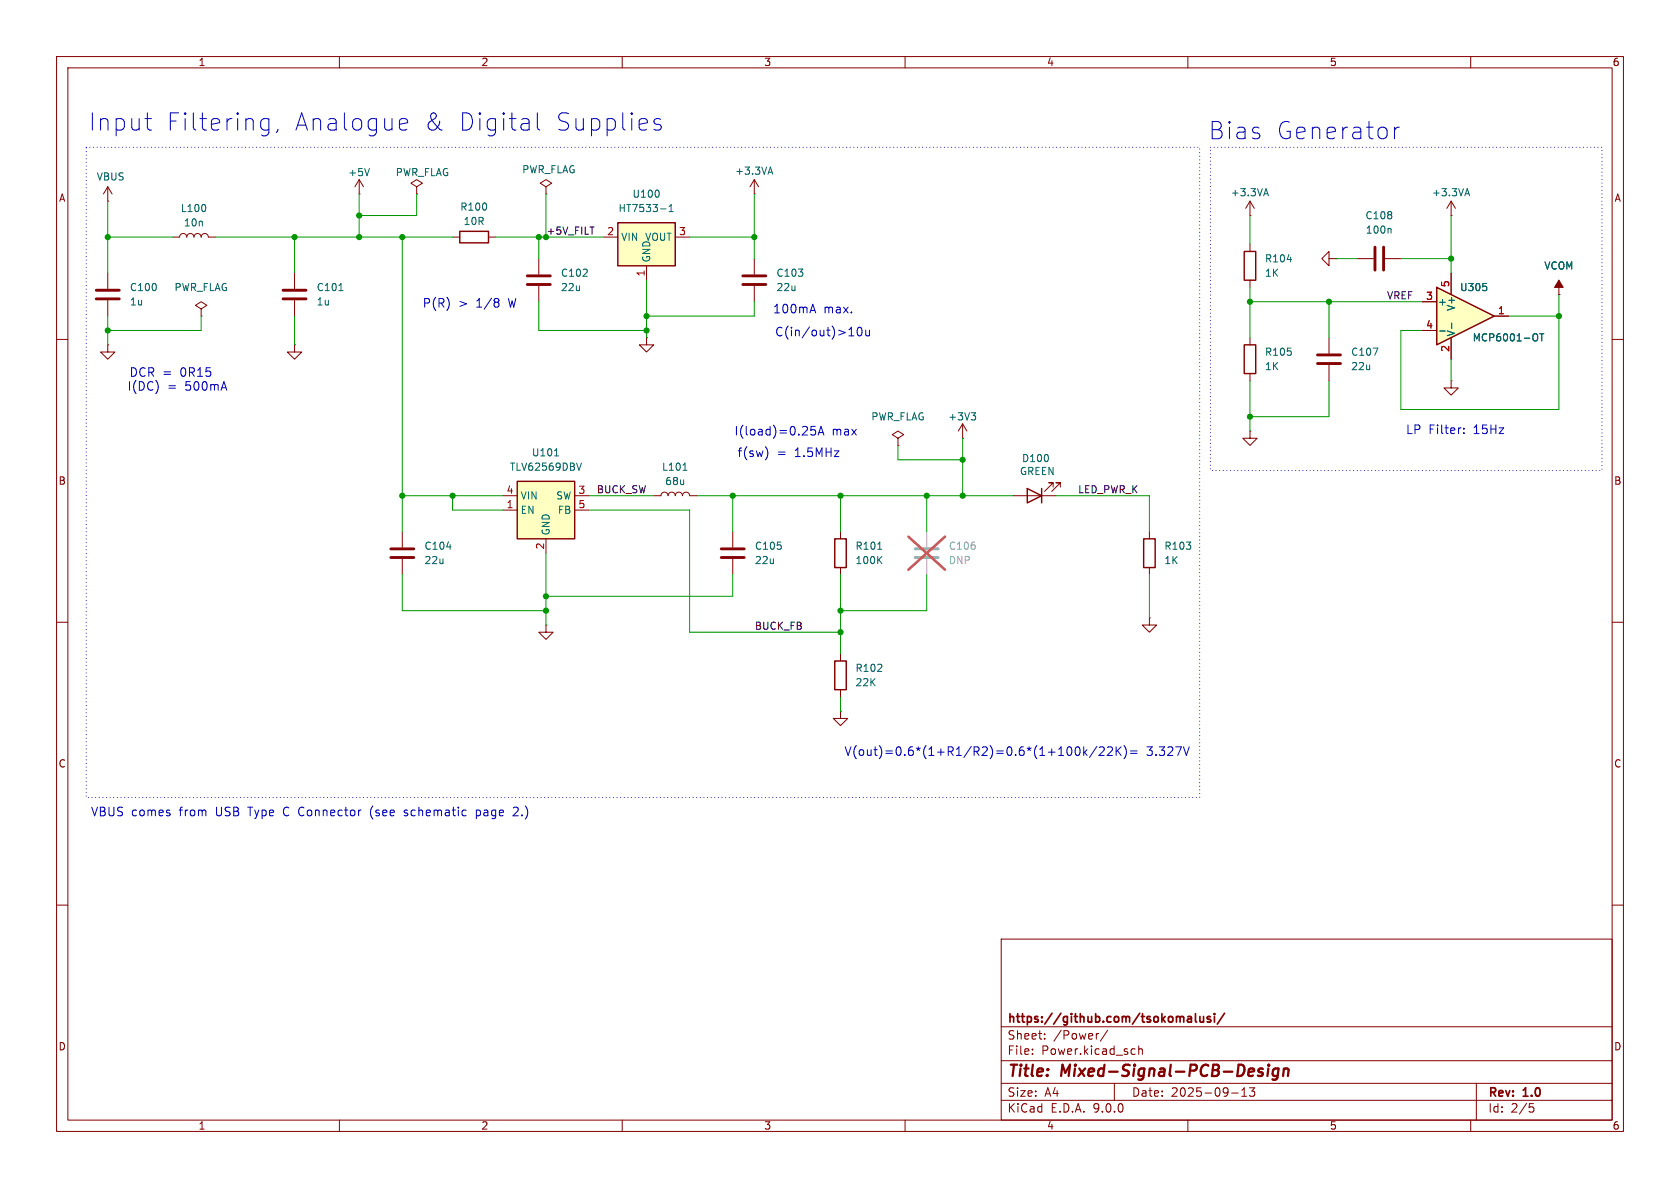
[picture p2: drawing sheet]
<svg xmlns="http://www.w3.org/2000/svg" width="297mm" height="210mm" viewBox="0 0 297 210" stroke-linecap="round" stroke-linejoin="round" font-family="sans-serif">
<g fill="none" stroke="#840000" stroke-width=".18">
<path d="M10 10h277v190h-277zM12 12h273v186h-273zM60 10v2M110 10v2M160 10v2M210 10v2M260 10v2M10 60h2M170.2 77.5h.1M170.2 74.9l-.8 1.3M170.2 74.9l.7 1.3M170.2 74.9v2.6"/>
<path d="M285 60h2M179.1 87.6h7.6M186.2 86.1v-.8h-.8h.8l-1.5 1.6M187.5 86.1v-.8h-.8h.8l-1.6 1.6M203.2 94v1.3M10 110h2M96.5 110.5v1.3h1.3l-1.3 1.2-1.3-1.2h1.3M96.5 110.5h.1M203.2 109.2v1.3h1.3l-1.3 1.3-1.3-1.3h1.3M203.2 109.2h.1M203.2 100.3v1.3M285 110h2"/>
<path d="M148.6 125.7v1.3h1.3l-1.3 1.3-1.3-1.3h1.3M148.6 125.7h.1M10 160h2M177 166h108v32h-108zM285 160h2M60 198v2M110 198v2M160 198v2M177 194.5h108M177 191.5h108M177 187.5h108M177 181.5h108"/>
<path d="M182.5 186.3v.1M182.5 185.5v.1M184.7 183.6v.1M184.7 182.8v.1M194.2 182.7l-.2 .1M195.8 182.1l-1.3 2M197 191.5v3M200.2 185.4l.5 .1M200.7 186.3l-.5 .1M201.3 185.5l.2-.1 .4 .1 .1 .9M201.3 184.9v1.5M210 198v2"/>
<path d="M217.7 193.2h1.2M219.5 193.8h.9M219.5 192.7l.5-.4v1.5M221.8 192.3l-.5 .6 .4 .1v.7l-.2 .1h-.4l-.2-.1M260 198v2M261 191.5v6.5M270.4 195.1h.7M270.5 195.7h.4l.3 .3-.2 .5-.5 .1"/>
</g>
<path d="M222.7 189.5l.5 .1v.3l-.3 .3h-.4M222.8 188.9l.5 .1M224.2 188.9l-.1 1.3M224.3 188.2v.2M224.3 188.2l-.1 .1 .1 .1M224.3 188.2l.1 .1-.1 .1M226 189a.66 .66 0 0 0-1 .3v.5l.1 .3 .2 .1 .6-.1M226 188.9l-.2 1.6a.6 .6 0 0 1-.9 .3M227 189.1a.49 .49 0 0 1 .8 .1l-.1 1M227 188.9l-.2 1.3" fill="none" stroke="#840000" stroke-width=".4"/>
<path d="M210.1 179.7h.3l.2 .2v.8M211.3 179.2v1.3l.3 .2M212.1 179.7l.1 .9 .4 .1 .2-.2M212.8 179.7v1M214 179.8l-.4-.1-.2 .2 .1 .2 .5 .2v.3h-.6M214.7 179.2v.1M214.7 179.7v1M216.5 179.1l-1.3 1.9M210.6 180.6l-.5 .1M210.6 180l-.5 .1" fill="none" stroke="#840000" stroke-width=".3"/>
<path d="M171.7 73h.8l-.4 .5M172.2 73.5l.3 .2v.3l-.3 .2" fill="none" stroke="#006464" stroke-width=".18"/>
<path d="M181.6 86.4l2.5 1.2-2.5 1.3zM184.1 86.4v2.5M202.2 95.3h2v5h-2z" fill="none" stroke="#840000" stroke-width=".25"/>
<path d="M91.4 85.1h10.2v10.2h-10.2z" fill="#ffffc2"/>
<path d="M91.4 85.1h10.2v10.2h-10.2z" fill="none" stroke="#840000" stroke-width=".25"/>
<path d="M73.7 33l1-.6-1-.6-1.1 .6 1.1 .6v1.3M73.7 34.3h.1M88.9 87.6h2.5M88.9 90.2h2.5M96.5 95.3v2.5M101.6 87.6h2.5M101.6 90.2h2.5" fill="none" stroke="#840000" stroke-width=".18"/>
<path d="M98 80.6h.8M102.8 81.9l-.4 1.2" fill="none" stroke="#006464" stroke-width=".18"/>
<path d="M254 50.8l10.2 5.1-10.2 5.1z" fill="#ffffc2"/>
<path d="M254 50.8l10.2 5.1-10.2 5.1zM147.6 95.3h2v5h-2z" fill="none" stroke="#840000" stroke-width=".25"/>
<g fill="none" stroke="#840000" stroke-width=".18">
<path d="M19 35.6h.1M19 33l-.7 1.3M19 33l.8 1.3M19 33v2.6M96.5 33l1-.6-1-.6-1 .6 1 .6v1.3M96.5 34.3h.1M133.3 34.3h.1M133.3 31.8v2.5M133.3 31.8l-.7 1.2M133.3 31.8l.8 1.2M221 38.1h.1M221 35.6l-.8 1.2"/>
<path d="M221 35.6l.7 1.2M221 35.6v2.5M256.5 38.1h.1M256.5 35.6v2.5M256.5 35.6l-.7 1.2M256.5 35.6l.8 1.2M35.6 54.6l1-.6-1-.7-1.1 .7 1.1 .6v1.3M35.6 55.9h.1M114.3 59.7v1.3h1.3l-1.3 1.2-1.3-1.2h1.3M114.3 59.7h.1M133.3 45.7v2.8M133.3 50.5v2.8"/>
<path d="M234.9 45.7v-1.2l-1.2 1.2 1.2 1.3v-1.3h1.3M234.9 59.7v2.8M236.2 45.7h.1M240 45.7h2.8M244.9 45.7h2.7M251.5 53.3h2.5M251.5 58.4h2.5M256.5 48.3v3.8M256.5 59.7v3.8M264.2 55.9h2.5M275.6 52.1h.1M275.6 49.5v2.6"/>
<path d="M158.7 77.5l1.1-.7-1.1-.6-1 .6 1 .7v1.2M158.7 78.7h.1M234.9 64.5v2.8M256.5 67.3v1.3h1.3l-1.3 1.3-1.2-1.3h1.2M256.5 67.3h.1M115.6 87.6h1.2a.64 .64 0 0 1 .7-.6 .64 .64 0 0 1 .6 .6 .64 .64 0 0 1 .6-.6 .64 .64 0 0 1 .7 .6 .64 .64 0 0 1 .6-.6 .64 .64 0 0 1 .6 .6 .64 .64 0 0 1 .7-.6 .64 .64 0 0 1 .6 .6h1.3M129.5 94v2.8M129.5 98.8v2.8M148.6 94v1.3M148.6 100.3v1.3"/>
</g>
<g fill="none" stroke="#006464" stroke-width=".18">
<path d="M135.9 30.4h.6M136.2 29.5l.4 1.3M223.5 34.3h.6M223.8 33.3l.4 1.3M259.1 34.3h.6M259.4 33.3l.4 1.3M245.7 40.4l.2 .2v.6M254.5 58.5h1M256.6 57.1v1M262.8 50.7v.6M271.7 59.1a.9 .9 0 0 1 0 1.1M272.2 59h.7"/>
<path d="M272.6 59v1.3M242.7 61.5h.9l-.6 1.3M120.7 83.1h.8M155.2 97.1h.7M155.4 98.9l.5 .7M155.9 98.4l-.7 .7"/>
</g>
<path d="M275.6 49.5l.8 1.3h-1.6z" fill="#840000" stroke="#840000" stroke-width=".18"/>
<path d="M131.3 48.8h4.1M131.3 50.3h4.1M243.1 43.7v4.1M244.6 43.7v4.1M232.9 62.7h4.1M232.9 64.3h4.1M127.5 97h4.1M127.5 98.6h4.1" fill="none" stroke="#840000" stroke-width=".51"/>
<path d="M109.2 39.4h10.2v7.6h-10.2z" fill="#ffffc2"/>
<path d="M109.2 39.4h10.2v7.6h-10.2zM81.3 40.9h5.1v2h-5.1zM220 44.5h2v5h-2zM220 61h2v5h-2zM147.6 116.8h2v5.1h-2z" fill="none" stroke="#840000" stroke-width=".25"/>
<g fill="none" stroke="#840000" stroke-width=".18">
<path d="M63.5 34.3h.1M63.5 31.8l-.8 1.2M63.5 31.8l.8 1.2M63.5 31.8v2.5M19 48.3v2.8M19 53.1v2.8M30.5 41.9h1.2a.64 .64 0 0 1 .7-.6 .64 .64 0 0 1 .6 .6 .64 .64 0 0 1 .7-.6 .64 .64 0 0 1 .6 .6 .64 .64 0 0 1 .6-.6 .64 .64 0 0 1 .7 .6 .64 .64 0 0 1 .6-.6 .64 .64 0 0 1 .6 .6h1.3M52.1 48.3v2.8M52.1 53.1v2.8M80 41.9h1.3M86.4 41.9h1.2M95.2 45.7v2.8"/>
<path d="M95.2 50.5v2.8M106.7 41.9h2.5M114.3 47v2.5M119.4 41.9h2.5M221 43.2v1.3M221 49.5v1.3M221 59.7v1.3M251.5 53.3h2.5M251.5 58.4h2.5M256.5 48.3v3.8M256.5 59.7v3.8M264.2 55.9h2.5"/>
<path d="M275.6 52.1h.1M19 61v1.2h1.3l-1.3 1.3-1.2-1.3h1.2M19 61h.1M52.1 61v1.2h1.2l-1.2 1.3-1.3-1.3h1.3M52.1 61h.1M221 76.2v1.3h1.2l-1.2 1.2-1.3-1.2h1.3M221 76.2h.1M221 66v1.3M71.1 94v2.8M71.1 98.8v2.8M148.6 115.6v1.2M148.6 121.9v1.3"/>
</g>
<g fill="none" stroke="#006464" stroke-width=".18">
<path d="M36.3 36.4v.8M65.3 29.8l-.4 1.3M116.5 33.8v.8M116.8 36.9h.9M118.3 37.4h.7M118.3 36.5l.4-.4v1.3M59.9 51.4h.7M227.6 45.9h.7M254.5 58.5h1M256.6 57.1v1M262.8 50.7v.6M271.7 59.1a.9 .9 0 0 1 0 1.1"/>
<path d="M272.2 59h.7M272.6 59v1.3M79 96.7h.8"/>
</g>
<path d="M17 51.3h4.1M17 52.8h4.1M50 51.3h4.1M50 52.8h4.1M93.2 48.8h4.1M93.2 50.3h4.1M69.1 97h4.1M69.1 98.6h4.1" fill="none" stroke="#840000" stroke-width=".51"/>
<path d="M161.8 97h4.1M161.8 98.6h4.1" fill="none" stroke="#a1a1a1" stroke-width=".51"/>
<path d="M163.8 94v2.8M163.8 98.8v2.8" fill="none" stroke="#a1a1a1" stroke-width=".18"/>
<path d="M160.6 94.9l6.5 5.8M167.1 94.9l-6.5 5.8" fill="none" stroke="#e65255" stroke-width=".46"/>
<path d="M104.3 40.1h.7" fill="none" stroke="#0f0f0f" stroke-width=".18"/>
<g fill="none" stroke="#009600" stroke-width=".18">
<path d="M19 35.6v12.7M63.5 34.3v7.6M73.7 34.3v3.8h-10.2M96.5 34.3v7.6M133.3 34.3v11.4M221 38.1v5.1M256.5 38.1v10.2M19 41.9h11.5M19 55.9v5.1M35.6 55.9v2.5h-16.6M38.1 41.9h41.9M52.1 41.9v6.4"/>
<path d="M52.1 55.9v5.1M71.1 41.9v52.1M87.6 41.9h19.1M95.2 41.9v3.8M95.2 53.3v5.1h19.1M114.3 49.5v10.2M121.9 41.9h11.4M133.3 53.3v2.6h-19M221 50.8v8.9M221 53.3h30.5M234.9 53.3v6.4M236.2 45.7h3.8"/>
<path d="M247.6 45.7h8.9M266.7 55.9h8.9M275.6 52.1v20.3h-28v-14h3.9M158.7 78.7v2.6h11.5M170.2 77.5v10.1M221 67.3v8.9M234.9 67.3v6.4h-13.9M256.5 63.5v3.8M71.1 87.6h17.8M80 87.6v2.6h8.9M96.5 97.8v12.7M104.1 87.6h11.5"/>
<path d="M104.1 90.2h17.8v21.6h26.7M123.2 87.6h55.9M129.5 87.6v6.4M148.6 87.6v6.4M163.8 87.6v6.4M186.7 87.6h16.5v6.4M71.1 101.6v6.4h25.4M129.5 101.6v3.8h-33M148.6 101.6v14M163.8 101.6v6.4h-15.2M203.2 101.6v7.6M148.6 123.2v2.5"/>
</g>
<g fill="none" stroke="#0000c2" stroke-width=".18">
<path d="M95 19.9v2.7l.1 .3 .3 .1M25.6 21h1.2M26.5 23h.3M46.7 21h.5l.3 .1M47.5 22.9l-.3 .1h-.5M47.5 21v2.4a.83 .83 0 0 1-1 .6M49.1 22.9l-.3 .5M71 21h.6l.3 .1 .2 .6-1.5 .3M71.9 22.9l-.3 .1h-.6M93.4 21.1l.1 .3v1.6M93.5 22.9l-.2 .1M93.5 21.7l-.2 .1"/>
<path d="M116.8 21.1l-.8-.1-.2 .1-.2 .3 .2 .4 1 .3 .1 .3-.1 .5-.3 .1h-.6l-.3-.1M246.5 22.5v2M247.4 22.5a.78 .78 0 0 0-.9 .6M87.6 52.8h.5l.1 .3-.3 .3M87.6 53.4h.3M87.9 53.4l.2 .2 .1 .4-.1 .2-.5 .1M143.3 54.9h.8M143.7 53.8l.5 1.5M150.1 59.4h.8M150.4 58.1l.1-.2v1.5M151.7 58l.2-.1a.83 .83 0 0 1 .6 .6 .83 .83 0 0 1-.3 .8l-.2 .1a.82 .82 0 0 1-.3-1.4zM153.1 58.4v.9l.4 .1 .2-.2"/>
<path d="M153.7 58.4v1M135.4 79a1.79 1.79 0 0 1 0 2.2M144.1 75.4h-.7l-.1 .7 .2-.1h.6l.1 .2-.1 .6-.2 .1-.6-.1M144.6 76.9l.5-1.5 .6 1.5M144.8 76.5h.7M258.8 76.5v.1M258.8 75.7v.1M190.3 132.1l.1-.1a.83 .83 0 0 1 .6 .7 .83 .83 0 0 1-.3 .8h-.1a.83 .83 0 0 1-.6-.6 .83 .83 0 0 1 .3-.8zM191.6 132v1.5M191.7 133l.5 .5M192.2 132.5l-.6 .6M193.9 131.9l-1.3 2"/>
<path d="M194.3 132.2l.6-.2 .2 .2 .1 .3-.9 1h.9M195.8 132.2l.6-.2 .2 .2 .1 .3-1 1h1M197.3 132v1.5M197.5 132.7l.7 .8M198.2 132l-.9 .9M198.7 131.8a1.75 1.75 0 0 1 0 2.3M199.9 132.7h1.1M199.9 133.2h1.1M210.2 132l-.5 1.5M65.6 143.1v1M71.4 144.1l.5 .1M71.7 143.2l-.3 .2 .3 .3"/>
<path d="M84.2 144.1l.5 .1M84.2 143.2v1.5M84.7 143.2l-.5 .1M91.3 142.7l-.5 .1M91.5 143.3l-.8 .9h.9"/>
</g>
<path d="M15.2 26h196.9v115h-196.9zM214 26h69.2v57.2h-69.2z" fill="none" stroke="#0000c2" stroke-width=".18" stroke-dasharray="0 .6"/>
<g fill="#009600" stroke="#009600" stroke-width=".18">
<circle cx="129.5" cy="87.6" r=".46"/>
<circle cx="114.3" cy="55.9" r=".46"/>
<circle cx="133.3" cy="41.9" r=".46"/>
<circle cx="170.2" cy="81.3" r=".46"/>
<circle cx="148.6" cy="87.6" r=".46"/>
<circle cx="163.8" cy="87.6" r=".46"/>
<circle cx="170.2" cy="87.6" r=".46"/>
<circle cx="221" cy="73.7" r=".46"/>
<circle cx="114.3" cy="58.4" r=".46"/>
<circle cx="80" cy="87.6" r=".46"/>
<circle cx="71.1" cy="87.6" r=".46"/>
<circle cx="19" cy="58.4" r=".46"/>
<circle cx="96.5" cy="108" r=".46"/>
<circle cx="96.5" cy="105.4" r=".46"/>
<circle cx="19" cy="41.9" r=".46"/>
<circle cx="71.1" cy="41.9" r=".46"/>
<circle cx="63.5" cy="38.1" r=".46"/>
<circle cx="63.5" cy="41.9" r=".46"/>
<circle cx="95.2" cy="41.9" r=".46"/>
<circle cx="52.1" cy="41.9" r=".46"/>
<circle cx="221" cy="53.3" r=".46"/>
<circle cx="234.9" cy="53.3" r=".46"/>
<circle cx="275.6" cy="55.9" r=".46"/>
<circle cx="256.5" cy="45.7" r=".46"/>
<circle cx="148.6" cy="111.8" r=".46"/>
<circle cx="148.6" cy="108" r=".46"/>
</g>
<g font-size="4.2" fill="#0000c2">
<text x="15.7" y="23.3">Input</text>
<text x="29.3" y="23.3">Filtering,</text>
<text x="51.8" y="23.3">Analogue</text>
<text x="74.6" y="23.3">&amp;</text>
<text x="80.5" y="23.3">Digital</text>
<text x="97.5" y="23.3">Supplies</text>
<text x="213.7" y="24.9">Bias</text>
<text x="225.5" y="24.9">Generator</text>
</g>
<g font-size="2.8" fill="#840000">
<text x="178" y="190.9">Title:</text>
<text x="187.7" y="190.9">Mixed-Signal-PCB-Design</text>
</g>
<g font-size="2.1" fill="#0000c2">
<text x="74.6" y="54.6">P(R)</text>
<text x="81" y="54.6">&gt;</text>
<text x="84.2" y="54.6">1/8</text>
<text x="90" y="54.6">W</text>
<text x="136.6" y="55.6">100mA</text>
<text x="136.9" y="59.7">C(in/out)&gt;10u</text>
<text x="145.6" y="55.6">max.</text>
<text x="22.8" y="69.3">I(DC)</text>
<text x="22.8" y="66.8">DCR =</text>
<text x="29.9" y="69.3">=</text>
<text x="31.9" y="66.8">0R15</text>
<text x="33.1" y="69.3">500mA</text>
<text x="129.8" y="77.2">I(load)=0.25A</text>
<text x="147" y="77.2">max</text>
<text x="248.5" y="76.9">LP Filter:</text>
<text x="260.5" y="76.9">15Hz</text>
<text x="130.3" y="81">f(sw)</text>
<text x="137.3" y="81">=</text>
<text x="140.5" y="81">1.5MHz</text>
<text x="149.2" y="133.8">V(out)=0.6*(1+R1/R2)=0.6*(1+100k/22K)=</text>
<text x="202.6" y="133.8">3.327V</text>
<text x="16" y="144.5">VBUS comes</text>
<text x="31.8" y="144.5">from</text>
<text x="38.3" y="144.5">USB</text>
<text x="44.2" y="144.5">Type</text>
<text x="50.5" y="144.5">C Connector</text>
<text x="66.1" y="144.5">(see</text>
<text x="72.3" y="144.5">schematic</text>
<text x="85.2" y="144.5">page</text>
<text x="91.9" y="144.5">2.)</text>
</g>
<g font-size="2.1" fill="#840000">
<text x="178" y="184">Sheet:</text>
<text x="178" y="181.2">https://github.com/tsokomalusi/</text>
<text x="186.2" y="184">/Power/</text>
<text x="178" y="186.7">File:</text>
<text x="184.1" y="186.7">Power.kicad_sch</text>
<text x="178" y="196.9">KiCad</text>
<text x="178" y="194.1">Size:</text>
<text x="184.7" y="194.1">A4</text>
<text x="185.7" y="196.9">E.D.A.</text>
<text x="193.3" y="196.9">9.0.0</text>
<text x="200" y="194.1">Date:</text>
<text x="207" y="194.1">2025-09-13</text>
<text x="263" y="194.3">Rev:</text>
<text x="263" y="196.9">Id:</text>
<text x="267.1" y="196.9">2/5</text>
<text x="269.4" y="194.3">1.0</text>
</g>
<g font-size="1.8" fill="#840000">
<text x="35" y="11.9">1</text>
<text x="85" y="11.9">2</text>
<text x="135" y="11.9">3</text>
<text x="185" y="11.9">4</text>
<text x="235" y="11.9">5</text>
<text x="285" y="11.9">6</text>
<text x="10.3" y="35.9">A</text>
<text x="285.3" y="35.9">A</text>
<text x="10.3" y="85.9">B</text>
<text x="285.3" y="85.9">B</text>
<text x="10.3" y="135.9">C</text>
<text x="285.3" y="135.9">C</text>
<text x="10.3" y="185.9">D</text>
<text x="285.3" y="185.9">D</text>
<text x="35" y="199.9">1</text>
<text x="85" y="199.9">2</text>
<text x="135" y="199.9">3</text>
<text x="185" y="199.9">4</text>
<text x="235" y="199.9">5</text>
<text x="285" y="199.9">6</text>
</g>
<g font-size="1.8" fill="#006464">
<text x="17" y="32.1">VBUS</text>
<text x="61.5" y="31.3">+5V</text>
<text x="69.9" y="31.3">PWR_FLAG</text>
<text x="92.2" y="30.8">PWR_FLAG</text>
<text x="111.7" y="35.2">U100</text>
<text x="129.9" y="31.1">+3.3VA</text>
<text x="217.5" y="34.9">+3.3VA</text>
<text x="253.1" y="34.9">+3.3VA</text>
<text x="31.9" y="37.7">L100</text>
<text x="32.4" y="40.2">10n</text>
<text x="81.3" y="37.4">R100</text>
<text x="81.9" y="40">10R</text>
<text x="109.2" y="37.7">HT7533-1</text>
<text x="241.3" y="39">C108</text>
<text x="241.3" y="41.5">100n</text>
<text x="109.7" y="42.8">VIN</text>
<text x="114" y="42.8">VOUT</text>
<text x="115.2" y="46.5" transform="rotate(-90 115.2 46.5)">GND</text>
<text x="223.5" y="46.6">R104</text>
<text x="272.9" y="47.9">VCOM</text>
<text x="22.9" y="51.7">C100</text>
<text x="30.7" y="51.7">PWR_FLAG</text>
<text x="55.9" y="51.7">C101</text>
<text x="99.1" y="49.1">C102</text>
<text x="99.1" y="51.7">22u</text>
<text x="137.2" y="49.1">C103</text>
<text x="137.2" y="51.7">22u</text>
<text x="223.5" y="49.1">1K</text>
<text x="258" y="51.7">U305</text>
<text x="22.9" y="54.2">1u</text>
<text x="55.9" y="54.2">1u</text>
<text x="254.1" y="54.2">+</text>
<text x="257.4" y="59.6" transform="rotate(-90 257.4 59.6)">V-</text>
<text x="257.4" y="55.1" transform="rotate(-90 257.4 55.1)">V+</text>
<text x="223.5" y="63.1">R105</text>
<text x="223.5" y="65.6">1K</text>
<text x="238.8" y="63.1">C107</text>
<text x="238.8" y="65.6">22u</text>
<text x="260.2" y="60.6">MCP6001-OT</text>
<text x="153.9" y="74.5">PWR_FLAG</text>
<text x="167.5" y="74.5">+3V3</text>
<text x="90" y="83.4">TLV62569DBV</text>
<text x="93.9" y="80.9">U101</text>
<text x="117" y="83.4">L101</text>
<text x="180.6" y="81.9">D100</text>
<text x="91.9" y="88.5">VIN</text>
<text x="98.2" y="88.5">SW</text>
<text x="117.5" y="86">68u</text>
<text x="180.2" y="84.2">GREEN</text>
<text x="91.9" y="91">EN</text>
<text x="97.4" y="94.7" transform="rotate(-90 97.4 94.7)">GND</text>
<text x="98.5" y="91">FB</text>
<text x="74.9" y="97.4">C104</text>
<text x="74.9" y="99.9">22u</text>
<text x="133.4" y="97.4">C105</text>
<text x="133.4" y="99.9">22u</text>
<text x="151.1" y="97.4">R101</text>
<text x="151.1" y="99.9">100K</text>
<text x="205.7" y="97.4">R103</text>
<text x="205.7" y="99.9">1K</text>
<text x="151.1" y="119">R102</text>
<text x="151.1" y="121.5">22K</text>
</g>
<text font-size="1.8" fill="#009600" x="96.5" y="41.6">+5V_FILT</text>
<g font-size="1.8" fill="#a90000">
<text x="107.2" y="41.7">2</text>
<text x="119.9" y="41.7">3</text>
<text x="114" y="49" transform="rotate(-90 114 49)">1</text>
<text x="252" y="53.1">3</text>
<text x="256.3" y="50.9" transform="rotate(-90 256.3 50.9)">5</text>
<text x="252" y="58.2">4</text>
<text x="264.7" y="55.6">1</text>
<text x="256.3" y="62.3" transform="rotate(-90 256.3 62.3)">2</text>
<text x="89.5" y="87.4">4</text>
<text x="89.5" y="89.9">1</text>
<text x="102.2" y="87.4">3</text>
<text x="102.2" y="89.9">5</text>
<text x="96.3" y="97.2" transform="rotate(-90 96.3 97.2)">2</text>
</g>
<g font-size="1.8" fill="#0f0f0f">
<text x="245.1" y="53">VREF</text>
<text x="105.4" y="87.3">BUCK_SW</text>
<text x="190.5" y="87.3">LED_PWR_K</text>
<text x="133.3" y="111.4">BUCK_FB</text>
</g>
<g font-size="1.8" fill="#989898">
<text x="167.6" y="97.4">C106</text>
<text x="167.6" y="99.9">DNP</text>
</g>
</svg>
